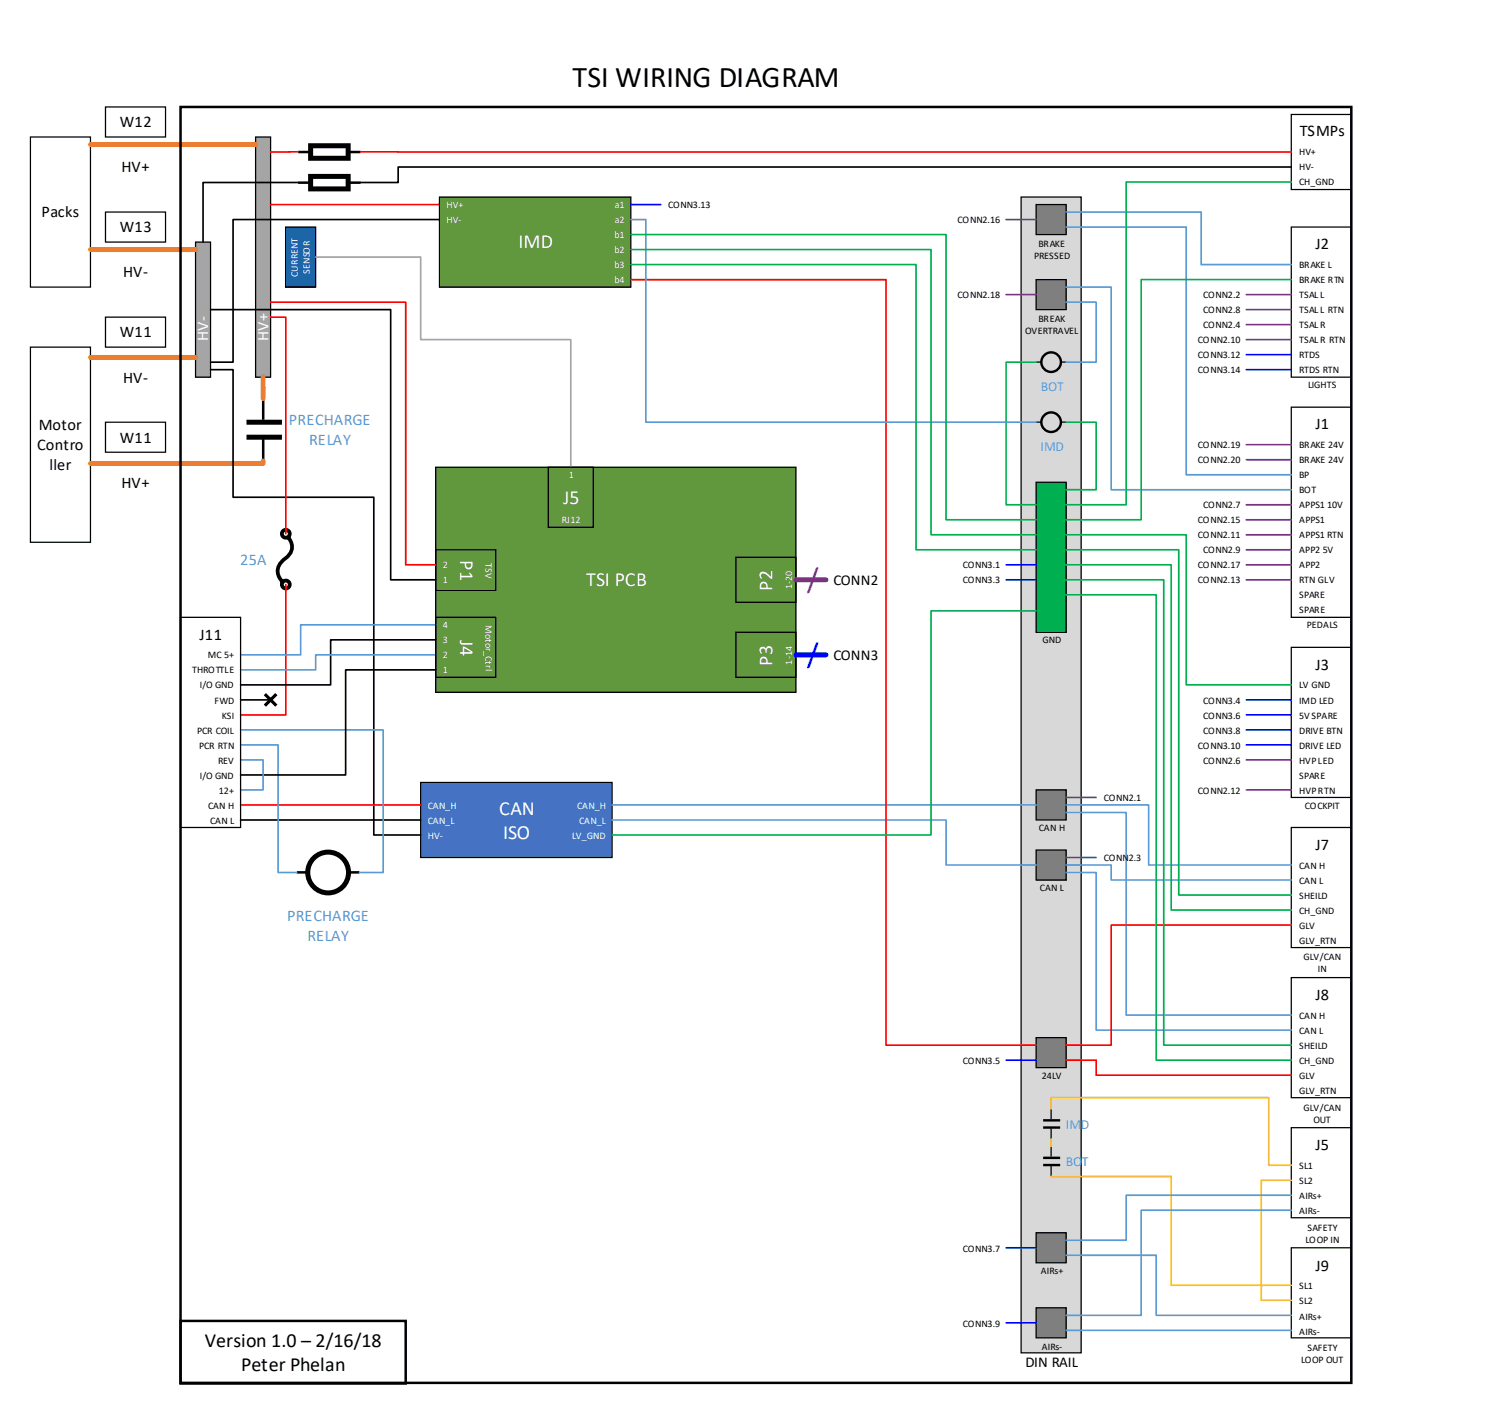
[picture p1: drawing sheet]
<svg xmlns="http://www.w3.org/2000/svg" width="314mm" height="300mm" viewBox="0 0 314 300" stroke-linecap="round" stroke-linejoin="round" font-family="sans-serif">
<path d="M216 41.7h12.7v244.5h-12.7z" fill-rule="evenodd" fill="#d8d8d8"/>
<path d="M6.4 29h12.7v31.7h-12.7zM22.3 22.6h12.7v6.4h-12.7zM22.3 44.9h12.7v6.3h-12.7zM216 41.7h12.7v244.5h-12.7zM6.4 73.4h12.7v41.3h-12.7zM22.3 67.1h12.7v6.3h-12.7zM22.3 89.3h12.7v6.4h-12.7z" fill="none" stroke="#000" stroke-width=".26"/>
<path d="M54.1 29h3.1v50.8h-3.1z" fill-rule="evenodd" fill="#a5a5a5"/>
<path d="M54.1 29h3.1v50.8h-3.1z" fill="none" stroke="#000" stroke-width=".26"/>
<path d="M41.4 51.2h3.1v28.6h-3.1z" fill-rule="evenodd" fill="#a5a5a5"/>
<path d="M41.4 51.2h3.1v28.6h-3.1z" fill="none" stroke="#000" stroke-width=".26"/>
<path d="M19.1 30.6h35M19.1 52.8h22.3M19.1 75.6h22.3M55.7 79.8v4.5M55.7 97.5v.5h-36.6" fill="none" stroke="#ed7d31" stroke-width="1.1"/>
<path d="M52.1 88.8h7.5v1h-7.5zM52.1 91.9h7.5v1.1h-7.5z" fill-rule="evenodd" fill="#000"/>
<path d="M55.7 84.3v4.5M55.7 92.7v4.8M62.8 184.5h2.2M73.8 184.5h2.2" fill="none" stroke="#000" stroke-width=".53"/>
<circle cx="69.4" cy="184.6" r="4.3" fill="none" stroke="#000" stroke-width="1.1" stroke-linecap="butt"/>
<path d="M57.2 43.3h35.8" fill="none" stroke="#f00" stroke-width=".35"/>
<path d="M93 46.4h-43.7v30.2h-4.8" fill="none" stroke="#000" stroke-width=".35"/>
<path d="M92.2 98.8h76.2v47.7h-76.2z" fill-rule="evenodd" fill="#62983d"/>
<path d="M273.1 24.2h12.7v15.9h-12.7zM92.2 98.8h76.2v47.7h-76.2z" fill="none" stroke="#000" stroke-width=".26"/>
<g fill="#000">
<path d="M65.2 30.3h9v3.7h-9v-1.1h1v-1.5h6.9v1.5h-7.9z" fill-rule="evenodd"/>
<path d="M65.2 36.8h9v3.7h-9v-1.1h1v-1.6h6.9v1.6h-7.9z" fill-rule="evenodd"/>
</g>
<path d="M63.1 32.2h2.6M63.1 38.6h2.6M73.6 32.2h2.7M73.6 38.6h2.7" fill="none" stroke="#000" stroke-width=".53"/>
<path d="M63.1 32.1l-5.9 .1M76.3 32.1l196.8 .1" fill="none" stroke="#f00" stroke-width=".35"/>
<path d="M63.1 38.6h-20.1v12.6M273.1 35.3h-188.9v3.3h-7.9" fill="none" stroke="#000" stroke-width=".35"/>
<path d="M89 165.5h40.5v15.9h-40.5z" fill-rule="evenodd" fill="#4672c4"/>
<path d="M92.2 116.3h12.7v8.6h-12.7zM92.2 130.6h12.7v12.7h-12.7zM56 147.1l.3-.3 .9 1 1-1 .3 .3-1 .9 1 1-.3 .3-1-1-.9 1-.3-.3 1-1zM89 165.5h40.5v15.9h-40.5z" fill="none" stroke="#000" stroke-width=".26"/>
<path d="M44.5 78.2h4.8v27h29.8v71.4h9.9M44.5 65.5h38.1v57.1h9.6M92.2 135.3h-22.3v9.6h-19M50.9 148h6.3M92.2 141.7h-19.1v22.2h-22.2M50.9 173.4h38.1" fill="none" stroke="#000" stroke-width=".35"/>
<path d="M57.2 67.1h3.3v45.8M57.2 63.9h28.6v55.6h6.4M60.5 123.6v27.6h-9.6M50.9 170.3h38.1" fill="none" stroke="#f00" stroke-width=".35"/>
<g fill="none" stroke="#000" stroke-width=".79" stroke-linecap="butt">
<path d="M60.9 113.6a2.87 2.87 0 0 1-.6 4.5 2.99 2.99 0 0 0-.5 5"/>
<circle cx="60.5" cy="112.9" r=".83"/>
<circle cx="60.5" cy="123.6" r=".83"/>
</g>
<path d="M56 147.1l.3-.3 .9 1 1-1 .3 .3-1 .9 1 1-.3 .3-1-1-.9 1-.3-.3 1-1z" fill-rule="evenodd" fill="#000"/>
<path d="M92.2 132.2h-28.6v6.3h-12.7M92.2 138.5h-25.4v3.2h-15.9M50.9 154.4h30.2v30.2h-5.1M50.9 157.6h7.9v27h4" fill="none" stroke="#5b9bd5" stroke-width=".35"/>
<path d="M93 41.7h40.4v19h-40.4z" fill-rule="evenodd" fill="#62983d"/>
<path d="M93 41.7h40.4v19h-40.4z" fill="none" stroke="#000" stroke-width=".26"/>
<path d="M60.4 48h6.4v12.7h-6.4z" fill-rule="evenodd" fill="#0070c0"/>
<path d="M60.4 48h6.4v12.7h-6.4zM273.1 48h12.7v31.8h-12.7zM116 98.8h9.5v12.7h-9.5zM273.1 86.1h12.7v44.5h-12.7zM273.1 136.9h12.7v31.8h-12.7zM273.1 175h12.7v25.4h-12.7zM273.1 206.8h12.7v25.4h-12.7z" fill="none" stroke="#000" stroke-width=".26"/>
<path d="M66.8 54.4h22.2v17.4h31.7v27" fill="none" stroke="#a5a5a5" stroke-width=".35"/>
<path d="M219.2 167.1h6.3v6.3h-6.3z" fill-rule="evenodd" fill="#7f7f7f"/>
<path d="M155.7 117.9h12.7v9.5h-12.7zM155.7 133.8h12.7v9.5h-12.7zM219.2 167.1h6.3v6.3h-6.3z" fill="none" stroke="#000" stroke-width=".26"/>
<path d="M168.4 122.6h6.3" fill="none" stroke="#7030a0" stroke-width="1.1"/>
<path d="M168.4 138.5h6.3" fill="none" stroke="#00f" stroke-width="1.1"/>
<path d="M129.5 170.3h89.7M225.5 170.3h17.5v12.7h30.1M225.5 171.9h12.7v42.8h34.9" fill="none" stroke="#5b9bd5" stroke-width=".35"/>
<path d="M225.5 168.7h6.4" fill="none" stroke="#7030a0" stroke-width=".35"/>
<path d="M219.2 179.8h6.3v6.3h-6.3z" fill-rule="evenodd" fill="#7f7f7f"/>
<path d="M219.2 179.8h6.3v6.3h-6.3z" fill="none" stroke="#000" stroke-width=".26"/>
<g fill="none" stroke="#7030a0" stroke-width=".35">
<path d="M263.6 62.3h9.5M263.6 65.5h9.5M263.6 68.7h9.5M263.6 71.8h9.5M263.6 106.8h9.5M263.6 116.3h9.5M263.6 109.9h9.5M263.6 113.1h9.5M263.6 119.5h9.5M263.6 122.6h9.5M263.6 160.7h9.5M263.6 167.1h9.5"/>
<path d="M225.5 181.4h6.4"/>
</g>
<path d="M129.5 173.4h70.6v9.6h19.1M225.5 183h9.5v3.1h38.1M225.5 184.6h6.4v33.3h41.2" fill="none" stroke="#5b9bd5" stroke-width=".35"/>
<path d="M219.2 43.3h6.3v6.3h-6.3z" fill-rule="evenodd" fill="#7f7f7f"/>
<path d="M219.2 43.3h6.3v6.3h-6.3z" fill="none" stroke="#000" stroke-width=".26"/>
<path d="M225.5 48h25.4v52.4h22.2M225.5 44.9h28.6v11.1h19" fill="none" stroke="#5b9bd5" stroke-width=".35"/>
<path d="M212.8 46.4h6.4M263.6 94.1h9.5M263.6 97.2h9.5" fill="none" stroke="#7030a0" stroke-width=".35"/>
<path d="M219.2 59.1h6.3v6.4h-6.3z" fill-rule="evenodd" fill="#7f7f7f"/>
<path d="M219.2 59.1h6.3v6.4h-6.3z" fill="none" stroke="#000" stroke-width=".26"/>
<path d="M225.5 60.7h9.5v42.9h38.1" fill="none" stroke="#5b9bd5" stroke-width=".35"/>
<path d="M219.2 102h6.3v31.8h-6.3z" fill-rule="evenodd" fill="#00b050"/>
<path d="M219.2 76.6h1M224.4 76.6h1.1M219.2 102h6.3v31.8h-6.3zM222.3 234.6v2.1M222.3 238.6v2.3M273.1 238.5h12.7v19.1h-12.7zM222.3 242.5v2.2M222.3 246.6v2.2M273.1 263.9h12.7v19.1h-12.7z" fill="none" stroke="#000" stroke-width=".26"/>
<path d="M212.8 62.3h6.4" fill="none" stroke="#7030a0" stroke-width=".35"/>
<circle cx="222.3" cy="76.6" r="2.07" fill="none" stroke="#000" stroke-width=".51"/>
<path d="M225.5 63.9h6.4v12.7h-6.4" fill="none" stroke="#5b9bd5" stroke-width=".35"/>
<g fill="#000">
<path d="M220.6 236.7h3.6v.5h-3.6zM220.6 238.2h3.6v.5h-3.6z" fill-rule="evenodd"/>
<path d="M220.6 244.7h3.6v.5h-3.6zM220.6 246.2h3.6v.5h-3.6z" fill-rule="evenodd"/>
</g>
<path d="M222.3 234.6v-2.4h46.1v14.3h4.7M222.3 248.8h25.4v23.1h25.4M222.3 240.9v1.6M273.1 249.6h-6.3v25.4h6.3" fill="none" stroke="#ffc000" stroke-width=".35"/>
<path d="M212.8 119.5h6.4M212.8 122.6h6.4" fill="none" stroke="#00f" stroke-width=".35"/>
<path d="M219.2 219.5h6.3v6.3h-6.3z" fill-rule="evenodd" fill="#7f7f7f"/>
<path d="M219.2 219.5h6.3v6.3h-6.3z" fill="none" stroke="#000" stroke-width=".26"/>
<path d="M133.4 59.1h54v162h31.8M273.1 195.7h-38.1v25.4h-9.5M225.5 224.2h6.4v3.2h41.2" fill="none" stroke="#f00" stroke-width=".35"/>
<path d="M212.8 224.2h6.4" fill="none" stroke="#00f" stroke-width=".35"/>
<path d="M219.2 260.8h6.3v6.3h-6.3z" fill-rule="evenodd" fill="#7f7f7f"/>
<path d="M219.2 260.8h6.3v6.3h-6.3z" fill="none" stroke="#000" stroke-width=".26"/>
<path d="M219.2 276.6h6.3v6.4h-6.3z" fill-rule="evenodd" fill="#7f7f7f"/>
<path d="M219.2 89.3h1M224.4 89.3h1.1M38.2 130.6h12.7v44.4h-12.7zM219.2 276.6h6.3v6.4h-6.3z" fill="none" stroke="#000" stroke-width=".26"/>
<path d="M133.4 46.4h3.2v42.9h82.6M50.9 160.7h4.8v6.4h-4.8M273.1 252.8h-34.9v9.5h-12.7M273.1 256h-31.7v22.2h-15.9M225.5 265.5h19.1v12.7h28.5M225.5 281.4h47.6" fill="none" stroke="#5b9bd5" stroke-width=".35"/>
<path d="M133.4 43.3h6.4M263.6 75h9.5M263.6 78.2h9.5M263.6 148h9.5M263.6 151.2h9.5M263.6 154.4h9.5M263.6 157.6h9.5M212.8 263.9h6.4M212.8 279.8h6.4" fill="none" stroke="#00f" stroke-width=".35"/>
<g fill="none" stroke="#00b050" stroke-width=".35">
<path d="M273.1 38.5h-34.9v68.3h-12.7M133.4 49.6h66.7v60.3h19.1M133.4 52.8h63.5v60.3h22.3M133.4 56h60.4v60.3h25.4M273.1 59.1h-31.7v50.8h-15.9M219.2 76.6h-6.4v30.2h6.4M225.5 89.3h6.4v14.3h-6.4M225.5 113.1h25.4v31.8h22.2M225.5 116.3h23.8v73h23.8M225.5 119.5h22.2v73h25.4M219.2 129.2h-22.3v47.4h-67.4M225.5 122.6h20.7v98.5h26.9"/>
<path d="M225.5 125.8h19.1v98.4h28.5"/>
</g>
<circle cx="222.3" cy="89.3" r="2.07" fill="none" stroke="#000" stroke-width=".51"/>
<path d="M38.2 22.6h247.6v269.9h-247.6zM38.2 279.4h47.6v13.2h-47.6z" fill="none" stroke="#000" stroke-width=".53"/>
<text font-size="6.4" fill="#7030a0" x="170.7" y="124.7">/</text>
<text font-size="6.3" x="121.1" y="18.3">TSI WIRING DIAGRAM</text>
<text font-size="6.3" fill="#00f" x="170.7" y="140.5">/</text>
<g font-size="4.2" fill="#feffff">
<text x="109.6" y="52.5">IMD</text>
<text x="124" y="124">TSI PCB</text>
<text x="105.6" y="172.3">CAN</text>
<text x="106.4" y="177.4">ISO</text>
</g>
<g font-size="4.2" fill="#fff">
<text x="119.1" y="106.5">J5</text>
<text x="97.3" y="118.5" transform="rotate(90 97.3 118.5)">P1</text>
<text x="163.4" y="124.9" transform="rotate(-90 163.4 124.9)">P2</text>
<text x="97.3" y="135.3" transform="rotate(90 97.3 135.3)">J4</text>
<text x="163.4" y="140.8" transform="rotate(-90 163.4 140.8)">P3</text>
</g>
<g font-size="4.2">
<text x="43.3" y="285">Version 1.0 – 2/16/18</text>
<text x="51" y="290.1">Peter Phelan</text>
</g>
<g font-size="3.4">
<text x="25.3" y="26.9">W12</text>
<text x="274.9" y="28.8">TSMPs</text>
<text x="25.7" y="36.4">HV+</text>
<text x="8.8" y="45.9">Packs</text>
<text x="25.3" y="49.1">W13</text>
<text x="278.3" y="52.7">J2</text>
<text x="26" y="58.7">HV-</text>
<text x="25.3" y="71.4">W11</text>
<text x="26" y="80.9">HV-</text>
<text x="7.9" y="95.2">Contro</text>
<text x="8.2" y="91">Motor</text>
<text x="25.3" y="93.6">W11</text>
<text x="278.3" y="90.8">J1</text>
<text x="10.5" y="99.4">ller</text>
<text x="25.7" y="103.2">HV+</text>
<text x="42.2" y="135.3">J11</text>
<text x="278.3" y="141.6">J3</text>
<text x="278.3" y="179.8">J7</text>
<text x="278.3" y="211.6">J8</text>
<text x="278.3" y="243.3">J5</text>
<text x="278.3" y="268.8">J9</text>
</g>
<g font-size="3.4" fill="#feffff">
<text x="44" y="72" transform="rotate(-90 44 72)">HV-</text>
<text x="56.8" y="72" transform="rotate(-90 56.8 72)">HV+</text>
</g>
<g font-size="3.4" fill="#5b9bd5">
<text x="61.1" y="89.9">PRECHARGE</text>
<text x="65.4" y="94.1">RELAY</text>
<text x="50.8" y="119.4">25A</text>
<text x="60.7" y="194.9">PRECHARGE</text>
<text x="65" y="199.1">RELAY</text>
</g>
<g font-size="3.2">
<text x="176.3" y="123.7">CONN2</text>
<text x="176.3" y="139.6">CONN3</text>
<text x="216.9" y="289.1">DIN RAIL</text>
</g>
<g font-size="2.9" fill="#5b9bd5">
<text x="220.1" y="82.7">BOT</text>
<text x="220.1" y="95.5">IMD</text>
<text x="225.4" y="238.8">IMD</text>
<text x="225.4" y="246.7">BOT</text>
</g>
<g font-size="2.1">
<text x="274.8" y="32.8">HV+</text>
<text x="274.8" y="36">HV-</text>
<text x="274.8" y="39.2">CH_GND</text>
<text x="141.3" y="43.9">CONN3.13</text>
<text x="202.6" y="47.1">CONN2.16</text>
<text x="219.7" y="52.2">BRAKE</text>
<text x="218.8" y="54.7">PRESSED</text>
<text x="274.8" y="56.6">BRAKE L</text>
<text x="274.8" y="59.8">BRAKE RTN</text>
<text x="202.6" y="63">CONN2.18</text>
<text x="254.5" y="63">CONN2.2</text>
<text x="274.8" y="63">TSAL L</text>
<text x="216.9" y="70.6">OVERTRAVEL</text>
<text x="219.7" y="68.1">BREAK</text>
<text x="254.5" y="69.4">CONN2.4</text>
<text x="254.5" y="66.2">CONN2.8</text>
<text x="274.8" y="66.2">TSAL L RTN</text>
<text x="274.8" y="69.4">TSAL R</text>
<text x="253.4" y="72.5">CONN2.10</text>
<text x="253.4" y="75.7">CONN3.12</text>
<text x="274.8" y="72.5">TSAL R RTN</text>
<text x="274.8" y="75.7">RTDS</text>
<text x="253.4" y="78.9">CONN3.14</text>
<text x="274.8" y="78.9">RTDS RTN</text>
<text x="276.7" y="82.1">LIGHTS</text>
<text x="253.4" y="94.8">CONN2.19</text>
<text x="274.8" y="94.8">BRAKE 24V</text>
<text x="253.4" y="98">CONN2.20</text>
<text x="274.8" y="98">BRAKE 24V</text>
<text x="274.8" y="101.1">BP</text>
<text x="254.5" y="107.5">CONN2.7</text>
<text x="274.8" y="104.3">BOT</text>
<text x="274.8" y="107.5">APPS1 10V</text>
<text x="253.4" y="113.8">CONN2.11</text>
<text x="253.4" y="110.7">CONN2.15</text>
<text x="274.8" y="110.7">APPS1</text>
<text x="274.8" y="113.8">APPS1 RTN</text>
<text x="254.5" y="117">CONN2.9</text>
<text x="274.8" y="117">APP2 5V</text>
<text x="203.6" y="120.2">CONN3.1</text>
<text x="203.6" y="123.4">CONN3.3</text>
<text x="253.4" y="123.4">CONN2.13</text>
<text x="253.4" y="120.2">CONN2.17</text>
<text x="274.8" y="120.2">APP2</text>
<text x="274.8" y="123.4">RTN GLV</text>
<text x="274.8" y="126.6">SPARE</text>
<text x="274.8" y="129.7">SPARE</text>
<text x="220.5" y="136.1">GND</text>
<text x="276.5" y="132.9">PEDALS</text>
<text x="40.6" y="142.5">THROTTLE</text>
<text x="44" y="139.3">MC 5+</text>
<text x="42.3" y="145.6">I/O GND</text>
<text x="45.4" y="148.8">FWD</text>
<text x="254.5" y="148.8">CONN3.4</text>
<text x="274.8" y="145.6">LV GND</text>
<text x="274.8" y="148.8">IMD LED</text>
<text x="41.7" y="155.2">PCR COIL</text>
<text x="46.9" y="152">KSI</text>
<text x="254.5" y="152">CONN3.6</text>
<text x="254.5" y="155.2">CONN3.8</text>
<text x="274.8" y="152">5V SPARE</text>
<text x="274.8" y="155.2">DRIVE BTN</text>
<text x="42.1" y="158.3">PCR RTN</text>
<text x="46.1" y="161.5">REV</text>
<text x="253.4" y="158.3">CONN3.10</text>
<text x="254.5" y="161.5">CONN2.6</text>
<text x="274.8" y="158.3">DRIVE LED</text>
<text x="274.8" y="161.5">HVP LED</text>
<text x="42.3" y="164.7">I/O GND</text>
<text x="46.3" y="167.9">12+</text>
<text x="253.4" y="167.9">CONN2.12</text>
<text x="274.8" y="164.7">SPARE</text>
<text x="274.8" y="167.9">HVP RTN</text>
<text x="44" y="171.1">CAN H</text>
<text x="233.5" y="169.5">CONN2.1</text>
<text x="276" y="171.1">COCKPIT</text>
<text x="44.4" y="174.2">CAN L</text>
<text x="219.8" y="175.8">CAN H</text>
<text x="233.5" y="182.2">CONN</text>
<text x="238.7" y="182.2">2.3</text>
<text x="274.8" y="183.8">CAN H</text>
<text x="220" y="188.5">CAN L</text>
<text x="274.8" y="186.9">CAN L</text>
<text x="274.8" y="190.1">SHEILD</text>
<text x="274.8" y="193.3">CH_GND</text>
<text x="274.8" y="196.5">GLV</text>
<text x="274.8" y="199.7">GLV_RTN</text>
<text x="275.7" y="203.1">GLV/CAN</text>
<text x="278.8" y="205.7">IN</text>
<text x="274.8" y="215.5">CAN H</text>
<text x="274.8" y="218.7">CAN L</text>
<text x="274.8" y="221.9">SHEILD</text>
<text x="203.6" y="225.1">CONN3.5</text>
<text x="274.8" y="225.1">CH_GND</text>
<text x="220.4" y="228.3">24LV</text>
<text x="274.8" y="228.3">GLV</text>
<text x="274.8" y="231.4">GLV_RTN</text>
<text x="275.7" y="234.9">GLV/CAN</text>
<text x="277.8" y="237.5">OUT</text>
<text x="274.8" y="247.3">SL1</text>
<text x="274.8" y="250.5">SL2</text>
<text x="274.8" y="253.7">AIRs+</text>
<text x="274.8" y="256.9">AIRs-</text>
<text x="276.1" y="262.9">LOOP IN</text>
<text x="276.6" y="260.4">SAFETY</text>
<text x="203.6" y="264.8">CONN3.7</text>
<text x="220.1" y="269.6">AIRs+</text>
<text x="274.8" y="272.7">SL1</text>
<text x="274.8" y="275.9">SL2</text>
<text x="203.6" y="280.7">CONN3.9</text>
<text x="274.8" y="279.1">AIRs+</text>
<text x="220.3" y="285.5">AIRs-</text>
<text x="274.8" y="282.3">AIRs-</text>
<text x="276.6" y="285.8">SAFETY</text>
<text x="275.2" y="288.3">LOOP OUT</text>
</g>
<g font-size="2.1" fill="#fff">
<text x="94.4" y="43.9">HV+</text>
<text x="94.4" y="47.1">HV-</text>
<text x="130.1" y="43.9">a1</text>
<text x="130.1" y="47.1">a2</text>
<text x="130" y="50.3">b1</text>
<text x="130" y="53.5">b2</text>
<text x="130" y="56.6">b3</text>
<text x="130" y="59.8">b4</text>
<text x="120.3" y="101.1">1</text>
<text x="118.9" y="110.7">RJ12</text>
<text x="102.7" y="119.1" transform="rotate(90 102.7 119.1)">TSV</text>
<text x="93.7" y="120.2">2</text>
<text x="93.7" y="123.4">1</text>
<text x="167.6" y="124.7" transform="rotate(-90 167.6 124.7)">1-20</text>
<text x="93.7" y="132.9">4</text>
<text x="93.7" y="136.1">3</text>
<text x="102.7" y="132.2" transform="rotate(90 102.7 132.2)">Motor_Ctrl</text>
<text x="93.7" y="139.3">2</text>
<text x="93.7" y="142.5">1</text>
<text x="167.6" y="140.6" transform="rotate(-90 167.6 140.6)">1-14</text>
<text x="90.5" y="171.1">CAN_H</text>
<text x="122.1" y="171.1">CAN_H</text>
<text x="90.5" y="177.4">HV-</text>
<text x="90.5" y="174.2">CAN_L</text>
<text x="121" y="177.4">LV_GND</text>
<text x="122.5" y="174.2">CAN_L</text>
</g>
<g font-size="2.1" fill="#feffff">
<text x="63" y="58.5" transform="rotate(-90 63 58.5)">CURRENT</text>
<text x="65.5" y="57.9" transform="rotate(-90 65.5 57.9)">SENSOR</text>
</g>
</svg>
